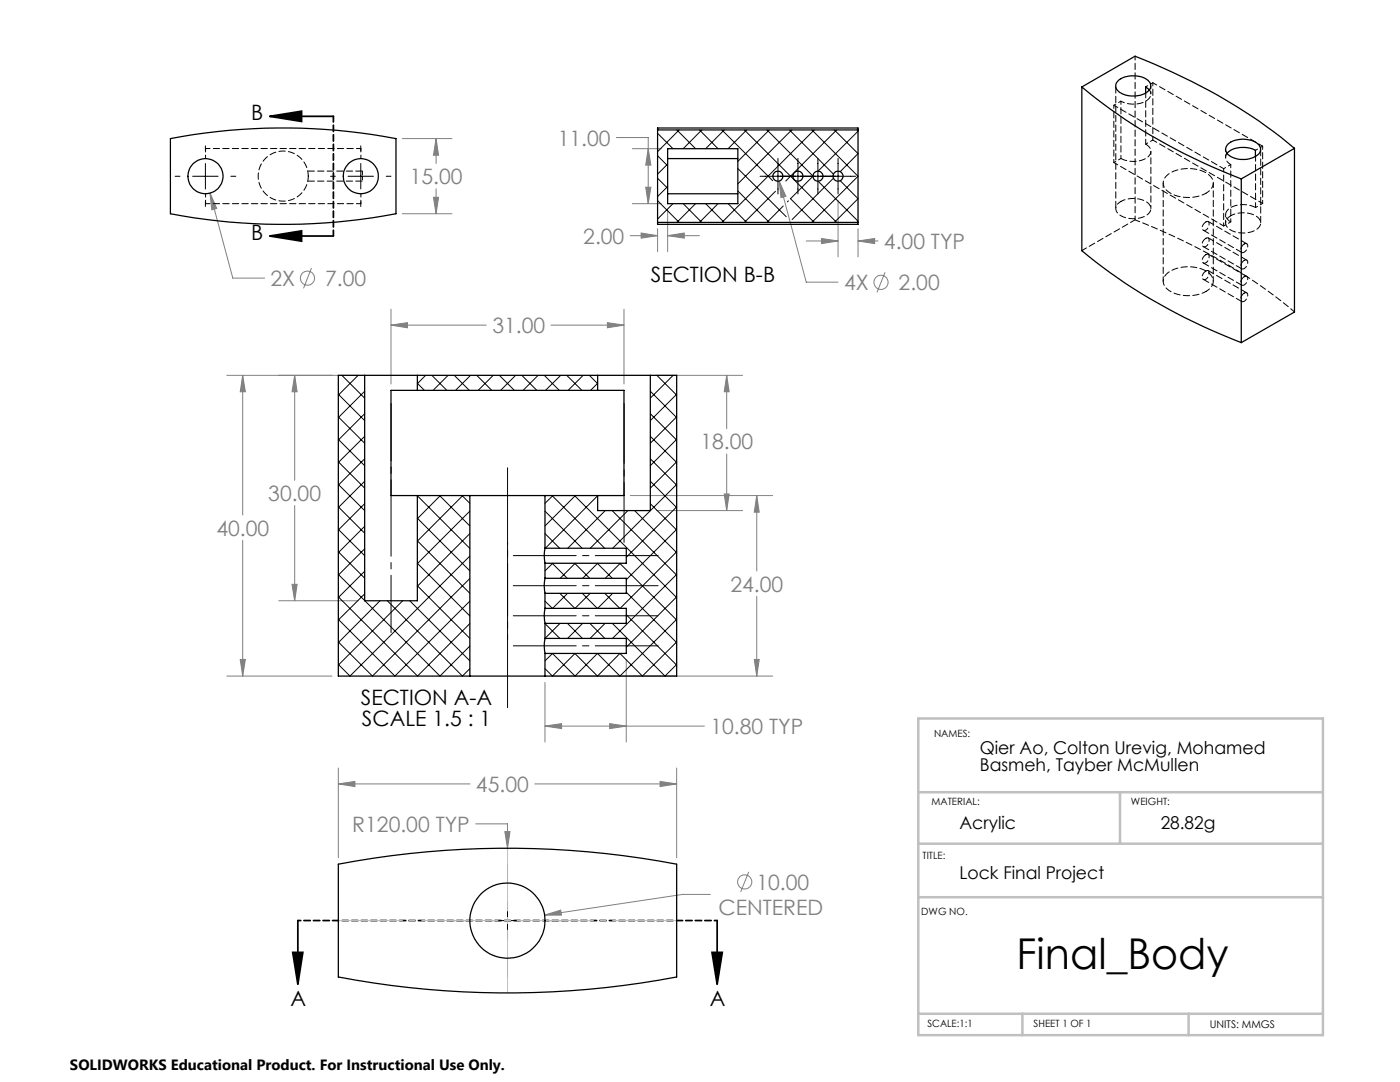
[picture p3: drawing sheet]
<svg xmlns="http://www.w3.org/2000/svg" width="279mm" height="216mm" viewBox="0 0 279 216" stroke-linecap="round" stroke-linejoin="round" font-family="sans-serif">
<g fill="none" stroke="#808080" stroke-width=".2">
<path d="M41.9 38.5l1.4 3.1-1 .3zM41.9 38.5l4.6 17h6.3M80.3 27.7h9.9M86.5 39.4h1l-.5 3.3zM87 27.7l.5 3.3h-1zM87 27.7v4.9M87 37.7v5M123 27.4h6.4v13.2M126.2 29.7h5.8M128.9 37.4h1l-.5 3.2zM129.4 29.7l.5 3.2h-1zM155.5 36.1l1.3 3.1-.9 .2z"/>
<path d="M155.5 36.1l5.4 20.2h6.4M167.3 40v11.3M62.2 53.5l-1.6 4M80.3 42.7h9.9M125.8 47h5.4M126.2 40.6h5.8M128 46.5l3.2 .5-3.2 .5zM131.2 45.6v4.6M133.2 47l3.4-.5v1zM133.2 41.9v8.3M133.2 47h6.4M160.9 48.1h6.4"/>
<path d="M163.9 47.6l3.4 .5-3.4 .5zM171.2 48.1l3.4-.5v1zM171.2 45.6v5.7M171.2 48.1h4M176.6 54.3l-1.6 4M45.3 74.9h26.2M48.4 74.9l.6 3.3h-1.1zM48.4 74.9v27.9M58.8 74.9l.5 3.3h-1zM58.8 74.9v20.9M78 64.9l3.3-.5v1zM78 61.7v14.9"/>
<path d="M78 64.9h19M110 64.9h14.5M121.2 64.4l3.3 .5-3.3 .5zM124.5 61.7v14.9M131.1 74.9h17.1M145 74.9l.5 3.3h-1zM145 74.9v10.6M125.8 98.9h28.4M144.5 98.6h1l-.5 3.3zM145 90.6v11.3M151 98.9l.5 3.3h-1zM151 98.9v15"/>
<path d="M48.4 107.8v27.1M55.6 119.9h15.9M58.3 116.6h1l-.5 3.3zM58.8 100.9v19M131.1 101.9h17.1M151 119v15.9M45.3 134.9h21M47.9 131.6h1.1l-.6 3.3zM108.8 136.2v11.9M110 134.9h44.2M125 131.7v16.4M150.5 131.6h1l-.5 3.3z"/>
<path d="M67.5 156.4l3.3-.5v1.1zM67.5 153.2v18M67.5 156.4h26.3M106.7 156.4h28.3M108.8 144.9l3.3-.5v1zM108.8 144.9h31.8M121.7 144.4l3.3 .5-3.3 .5zM131.7 155.9l3.3 .5-3.3 .6zM135 153.2v18M94.9 164.4h6.4v4.9M100.8 165.9h1l-.5 3.4zM141.8 178.5h-5.6l-27.5 4.1"/>
<path d="M149.4 174l-1.6 4M108.7 182.6l3.2-1 .1 1z"/>
<circle cx="61.4" cy="55.5" r="1.4"/>
<circle cx="175.8" cy="56.3" r="1.42"/>
<circle cx="148.6" cy="176" r="1.41"/>
</g>
<path d="M53.8 23.2l6.4-1v2zM53.8 23.2h12.7M53.8 47.1l6.4-1v2zM53.8 47.1h12.7M58.4 190h2l-1 6.4zM59.4 183.7v12.7M142.1 190h2l-1 6.4zM143.1 183.7v12.7" fill="none" stroke="#000" stroke-width=".35"/>
<path d="M78 126.2v-45.7" fill="none" stroke="#000" stroke-width=".2" stroke-dasharray="15.2 1.3 1.3 1.3" stroke-dashoffset="3.8"/>
<path d="M124.5 80.5v27.7" fill="none" stroke="#000" stroke-width=".2" stroke-dasharray="15.2 1.3 1.3 1.3" stroke-dashoffset="3.3"/>
<path d="M131.3 110.9h-28.9M131.3 116.9h-28.9M131.3 122.9h-28.9M131.3 128.9h-28.9" fill="none" stroke="#000" stroke-width=".2" stroke-dasharray="15.2 1.3 1.3 1.3" stroke-dashoffset="2.7"/>
<path d="M101.3 108.3v32.9" fill="none" stroke="#000" stroke-width=".2" stroke-dasharray="15.2 1.3 1.3 1.3" stroke-dashoffset=".7"/>
<path d="M101.3 92.5v36" fill="none" stroke="#000" stroke-width=".2" stroke-dasharray="15.2 1.3 1.3 1.3" stroke-dashoffset="-.8"/>
<g fill="none" stroke="#000" stroke-width=".2">
<path d="M35 35.2h.9M38.5 35.2h5M41 29.1v1M41 32.6v5.1M46.1 35.2h1M66 35.2h.9M69.5 35.2h5M72 29.1v1M72 32.6v5.1M77.1 35.2h.9M151.7 35.2h19.1M155.3 31.6v7.1"/>
<path d="M159.2 31.6v7.1M163.2 31.6v7.1M167.3 31.6v7.1M41 40.3v.9M72 40.3v.9M101.3 172.4v3.7M101.3 179.9v7.6M90 183.7h3.7M97.5 183.7h7.6M101.3 191.3v3.7M108.9 183.7h3.7"/>
</g>
<path d="M143.1 183.7h-83.7" fill="none" stroke="#000" stroke-width=".35" stroke-dasharray="1.3 .6" stroke-dashoffset=".7"/>
<path d="M66.5 23.2v23.9" fill="none" stroke="#000" stroke-width=".35" stroke-dasharray="1.3 .6" stroke-dashoffset=".1"/>
<path d="M101.3 169.2v28.9" fill="none" stroke="#c0c0c0" stroke-width=".2" stroke-dasharray="15.2 1.3 1.3 1.3" stroke-dashoffset="2.7"/>
<path d="M67.5 183.7h67.5" fill="none" stroke="#c0c0c0" stroke-width=".2" stroke-dasharray="15.2 1.3 1.3 1.3" stroke-dashoffset="2.4"/>
<path d="M183.3 143.4h80.7v63.2h-80.7zM183.3 158.1h80.5M223.5 158.1v10.2M183.3 168.3h80.5M183.3 179h80.7M183.3 202.3h80.7M204 202.3v4.3M237.2 202.3v4.3" fill="none" stroke="#c0c0c0" stroke-width=".5"/>
<path d="M142.1 190h2l-1 6.4zM58.4 190h2l-1 6.4zM53.8 23.2l6.4-1v2zM53.8 47.1l6.4-1v2z" fill="#000"/>
<path d="M108.7 182.6h3.3l-.1-1zM67.5 156.4l3.3-.5v1.1zM131.7 155.9l3.3 .5-3.3 .6zM100.8 165.9l.5 3.4 .5-3.4zM145 74.9l.5 3.3h-1zM144.5 98.6h1l-.5 3.3zM58.8 74.9l.5 3.3h-1zM58.3 116.6h1l-.5 3.3zM151 98.9l.5 3.3h-1zM150.5 131.6h1l-.5 3.3zM78 64.9l3.3-.5v1zM121.2 64.4l3.3 .5-3.3 .5zM108.8 144.9l3.3-.5v1zM121.7 144.4l3.3 .5-3.3 .5zM48.4 74.9l.6 3.3h-1.1zM47.9 131.6h1.1l-.6 3.3zM41.9 38.5l.4 3.4 1-.3zM86.5 39.4h1l-.5 3.3zM87 27.7l.5 3.3h-1zM163.9 47.6l3.4 .5-3.4 .5zM171.2 48.1l3.4-.5v1zM155.5 36.1l.4 3.3 .9-.2zM133.2 47l3.4-.5v1zM128 46.5l3.2 .5-3.2 .5zM129.4 29.7l.5 3.2h-1zM128.9 37.4h1l-.5 3.2z" fill="#808080"/>
<g fill="none" stroke="#000" stroke-width=".25">
<path d="M215.9 17.4a112.1 112.1 0 0 0 31.8 18.3M215.9 17.4v32.6a112.1 112.1 0 0 0 31.8 18.4M215.9 17.4l10.6-6.2a112.4 112.4 0 0 1 31.8 18.4M223.2 16.1a5.1 5.1 0 0 1 6.1 .2 1.45 1.45 0 0 1-.7 2.3 5 5 0 0 1-5.6-.6 1.34 1.34 0 0 1 .2-1.9zM229.4 18l-.8-.6v1.2M34 27.7a120.4 120.4 0 0 1 45 0v15a120.4 120.4 0 0 1-45 0zM131.2 25.9v-.4h40v.4M131.2 25.9h40M131.2 25.9v18.5M133.2 29.7h14v10.9h-14zM133.2 31.6h14M133.2 38.7h14"/>
<path d="M171.2 25.9v18.5M244.9 30.6a4.9 4.9 0 0 1 5.6-.6v1.2M245.1 28.7a5 5 0 0 1 6.1 .2 1.54 1.54 0 0 1-.9 2.5 4.8 4.8 0 0 1-5.5-.9 1.36 1.36 0 0 1 .3-1.8zM247.7 35.7v32.7M258.3 29.6l-10.6 6.1M258.3 29.6v32.7l-10.6 6.1M131.2 44.4v.4h40v-.4M131.2 44.4h40M72.8 74.9h10.5M72.8 74.9h-5.3v60h26.3M72.8 74.9v45h10.5v-21M83.3 77.9h-5.3v21h5.3"/>
<path d="M83.3 77.9h36M83.3 74.9v3M83.3 74.9h36M119.3 77.9h5.2v21h-5.2M119.3 74.9h10.5M119.3 74.9v3M129.8 74.9h5.2v60h-26.2M129.8 74.9v27h-10.5v-3M83.3 98.9h10.5M93.8 98.9h15M93.8 98.9v36M108.8 98.9v10.5"/>
<path d="M108.8 98.9h10.5M108.8 109.4l-.2 1.2 .2 1.8M108.8 115.4l-.2 1.2 .2 1.8M108.8 112.4v3M108.8 118.4v3M108.8 109.4h16.2v3h-16.2M108.8 115.4h16.2v3h-16.2M93.8 134.9h15M108.8 121.4l-.2 1.2 .2 1.8M108.8 127.4l-.2 1.2 .2 1.8M108.8 124.4v3M108.8 130.4v4.5"/>
<path d="M108.8 121.4h16.2v3h-16.2M108.8 127.4h16.2v3h-16.2M67.5 172.4a180.6 180.6 0 0 1 67.5 0v22.5a180.6 180.6 0 0 1-67.5 0z"/>
<circle cx="41" cy="35.2" r="3.5"/>
<circle cx="72" cy="35.2" r="3.5"/>
<circle cx="155.2" cy="35.2" r="1.01"/>
<circle cx="159.3" cy="35.2" r="1"/>
<circle cx="163.2" cy="35.2" r="1"/>
<circle cx="167.2" cy="35.2" r="1.01"/>
<circle cx="101.3" cy="183.7" r="7.5"/>
</g>
<g fill="none" stroke="#000" stroke-width=".2">
<path d="M131.2 35.6l2 2M131.2 31.1l2 2M131.2 26.6l3.1 3.1M133.2 32.7l-2 2M133.2 37.2l-2 2M135.1 25.9l3.7 3.8M135.5 25.9l-4.3 4.4M139.6 25.9l3.7 3.8M140.1 25.9l-3.8 3.8M144.1 25.9l10.1 10.2M144.5 25.9l-3.7 3.8M147.2 38.1l6.3 6.3"/>
<path d="M147.2 33.6l9.7 9.7M148.6 25.9l18.4 18.5M149 25.9l-3.7 3.8M153.1 25.9l9.1 9.2M153.5 25.9l-6.3 6.3M154.8 38.2l-6.2 6.2M157.6 25.9l8.7 8.8M157.7 39.6l4.8 4.8M158 25.9l-10.8 10.8M162 25.9l9.2 9.3-9.2 9.2M162.2 35.2l-4.4 4.5M162.5 25.9l-18.4 18.5"/>
<path d="M163.3 36.2l7.9 7.9-.2 .3M166.3 35.6l-8.2 8.2M166.5 25.9l4.7 4.8-3.5 3.6M167 25.9l-10.2 10.2M167.7 36.1l3.5 3.6-4.7 4.7M171 25.9l.2 .3-7.9 7.9M131.2 40l4.3 4.4M134.3 40.6l-3.1 3.1M136.3 40.6l3.8 3.8M138.8 40.6l-3.7 3.8M140.8 40.6l3.7 3.8M143.3 40.6l-3.7 3.8"/>
<path d="M145.3 40.6l3.7 3.8M156.3 41.1l-3.2 3.3M157.3 40.1l-.2 .2M67.5 78.7l5.3 5.2M68.2 74.9l4.6 4.5M71.5 74.9l-4 3.9M72.7 74.9l.1 .1M72.8 78.1l-5.3 5.2M83.3 76.5l1.4 1.4M84.9 74.9l-1.6 1.7M86.2 74.9l3 3M89.4 74.9l-3 3"/>
<path d="M90.7 74.9l3 3M93.9 74.9l-3 3M95.1 74.9l3 3M98.4 74.9l-3 3M99.7 74.9l3 3M102.9 74.9l-3 3M104.1 74.9l3 3M107.4 74.9l-3 3M108.6 74.9l3 3M111.9 74.9l-3 3M113.1 74.9l3 3M116.4 74.9l-3 3"/>
<path d="M117.6 74.9l1.7 1.7M119.3 76.5l-1.4 1.4M129.8 78.1l5.2 5.2M129.9 74.9l-.1 .1M131.1 74.9l3.9 3.9M134.3 74.9l-4.5 4.5M135 78.7l-5.2 5.2M67.5 96.7l5.3 5.2M67.5 92.1l5.3 5.3M67.5 87.7l5.3 5.2M67.5 83.2l5.3 5.2M72.8 91.5l-5.3 5.3"/>
<path d="M72.8 96l-5.3 5.3M72.8 82.5l-5.3 5.3M72.8 87.1l-5.3 5.2M83.3 98.9l10.5 10.5M83.4 98.9l-.1 .1M87.7 98.9l6.1 6.1M87.9 98.9l-4.6 4.6M92.2 98.9l1.6 1.5M92.4 98.9l-9.1 9.1M110.2 98.9l10.5 10.5M110.3 98.9l-1.5 1.5M114.7 98.9l20.3 20.3"/>
<path d="M114.8 98.9l-6 6.1M119.2 98.9l.1 .1M119.3 98.9l-10.5 10.5M129.8 96l5.2 5.3M129.8 91.5l5.2 5.3M129.8 87.1l5.2 5.2M129.8 82.5l5.2 5.3M135 83.2l-5.2 5.2M135 87.7l-5.2 5.2M135 92.1l-5.2 5.3M135 96.7l-12.7 12.7M67.5 119.1l15.8 15.8 10.5-10.5"/>
<path d="M67.5 114.6l5.3 5.2M67.5 110.1l5.3 5.3M67.5 105.6l5.3 5.3M67.5 101.1l5.3 5.3M72.8 100.5l-5.3 5.3M72.8 105l-5.3 5.3M72.8 109.5l-5.3 5.3M72.8 114l-5.3 5.2M72.8 118.5l-5.3 5.2M72.8 119.9l15 15 6-6M75.8 119.9l-8.3 8.3M77.3 119.9l15 15 1.5-1.5"/>
<path d="M80.4 119.9l-12.9 12.8M81.8 119.9l12 12M83.3 116.9l10.5 10.5M83.3 112.4l10.5 10.5M83.3 107.9l10.5 10.5M83.3 103.4l10.5 10.5M93.8 102l-10.5 10.5M93.8 115.4l-19.5 19.5-6.8-6.8M93.8 119.9l-15 15-11.3-11.3M93.8 106.5l-10.5 10.5M93.8 110.9l-23.9 24-2.4-2.3M108.8 118.4h.1"/>
<path d="M108.8 106.5l2.9 2.9M108.8 102l7.4 7.4M110.2 112.4l3 3M110.3 112.4l-1.5 1.5M111.7 118.4l3 3M113.3 118.4l-3 3-1.5-1.5M114.7 112.4l3 3M114.8 112.4l-3 3M116.2 118.4l3 3M117.8 118.4l-3 3M119.2 112.4l3 3M119.3 112.4l-3 3"/>
<path d="M120.7 118.4l3 3M120.8 101.9l-7.5 7.5M122.2 101.9l12.8 12.9M122.3 118.4l-3 3M123.7 112.4l11.3 11.3M123.8 112.4l-3 3M125 118.2l10 10M125.3 101.9l-7.5 7.5M126.6 101.9l8.4 8.4M129.8 100.5l5.2 5.3M135 101.1l-10 10.1M135 105.6l-10 10.1"/>
<path d="M135 110.1l-11.2 11.3M135 114.6l-12.8 12.8M135 119.1l-10 10.1M108.8 124.4l2.9 3M111.8 124.4l-3 3M113.2 124.4l3 3M114.8 130.4l-4.6 4.5-1.4-1.5M116.3 124.4l-3 3M117.7 124.4l3 3M120.8 124.4l-3 3M122.2 124.4l10.5 10.5 2.3-2.3M125 122.7l10 10"/>
<path d="M135 123.6l-11.3 11.3-4.5-4.5-4.4 4.5-4.5-4.5-1.5 1.5M135 128.1l-6.8 6.8-4.5-4.5-4.5 4.5-4.5-4.5"/>
</g>
<path d="M41 31.6v-2M72 31.6v-2M222.3 32.4v-11.4M223.7 20.2v11.4M230.1 27.9v-11.4M245.6 32.8v11.5M41 40.6v-2M72 40.6v-2M229.7 41.6v-11.4M244.2 45.1v-11.4M252 40.6v-11.4" fill="none" stroke="#000" stroke-width=".2" stroke-dasharray="1.3 .6" stroke-dashoffset=".6"/>
<path d="M230.1 16.5l21.9 12.7M41 29.6h31M222.3 21l21.9 12.7M222.3 32.4l21.9 12.7M230.1 27.9l21.9 12.7M232.1 36.5v19.6M240.7 38.6a7.3 7.3 0 0 1-8-.7 2.02 2.02 0 0 1 .7-3.3 7.4 7.4 0 0 1 8.1 .5 2.07 2.07 0 0 1-.8 3.5M41 40.6h31M223.7 40.2a1.51 1.51 0 0 0-1 1.4 1.51 1.51 0 0 0 1 1.5 4.9 4.9 0 0 0 5.8-.8 1.57 1.57 0 0 0-1.1-2.3 5.5 5.5 0 0 0-4.7 .2M240.7 58.2a7.3 7.3 0 0 1-8-.8 2.02 2.02 0 0 1 .7-3.2 7.4 7.4 0 0 1 8.1 .5 2.07 2.07 0 0 1-.8 3.5M242.1 56.1v-19.6M245.6 43a1.51 1.51 0 0 0-1 1.5 1.51 1.51 0 0 0 1 1.4 4.9 4.9 0 0 0 5.8-.8 1.57 1.57 0 0 0-1.1-2.2 5.5 5.5 0 0 0-4.7 .1" fill="none" stroke="#000" stroke-width=".2" stroke-dasharray="1.3 .6" stroke-dashoffset=".4"/>
<path d="M61.5 35.1a5 5 0 0 1-7.3 4.4 5 5 0 0 1-.4-8.5 5 5 0 0 1 7.7 3.7v.4M244.9 30.6a1.45 1.45 0 0 0 .7 2.2M215.9 50l10.6-6.1" fill="none" stroke="#000" stroke-width=".2" stroke-dasharray="1.3 .6" stroke-dashoffset=".2"/>
<path d="M226.5 11.2v32.7M72.3 35.1v1M72.3 34.1v1M223.7 20.2a4.9 4.9 0 0 0 5.8-.8l.2-.6-.3-.9" fill="none" stroke="#000" stroke-width=".2" stroke-dasharray="1.3 .6" stroke-dashoffset=".5"/>
<path d="M61.4 36.1h10.9M72.3 34.1h-10.9" fill="none" stroke="#000" stroke-width=".2" stroke-dasharray="1.3 .6" stroke-dashoffset="-.1"/>
<g fill="none" stroke="#000" stroke-width=".2" stroke-dasharray="1.3 .6">
<path d="M223.7 31.6a4.9 4.9 0 0 0 5.8-.7 1.49 1.49 0 0 0-.8-2.1M240.1 45.9l7.7 4.5M240.1 49.2l7.7 4.4M240.1 52.5l7.7 4.4M240.1 55.7l7.7 4.5M240.7 54.1l.4-.1a1.18 1.18 0 0 1-.8 1.8 .78 .78 0 0 1 0-1.4l.4-.3M240.7 50.8l.4-.1a1.18 1.18 0 0 1-.8 1.8 .78 .78 0 0 1 0-1.3l.4-.4M240.7 47.5l.4-.1a1.18 1.18 0 0 1-.8 1.9 .78 .78 0 0 1 0-1.4l.4-.4M240.7 44.3l.4-.1a1.18 1.18 0 0 1-.8 1.8 .78 .78 0 0 1 0-1.4l.4-.3M248.3 48.7a1.09 1.09 0 0 0-.4 1.7 1.21 1.21 0 0 0 .9-1.7h-.5M248.3 51.9a1.09 1.09 0 0 0-.4 1.8 1.21 1.21 0 0 0 .9-1.8h-.5M248.3 55.2a1.09 1.09 0 0 0-.4 1.7 1.21 1.21 0 0 0 .9-1.7h-.5"/>
<path d="M248.3 58.5a1.09 1.09 0 0 0-.4 1.7 1.21 1.21 0 0 0 .9-1.8l-.5 .1M248.8 48.6l-7.7-4.4M248.8 51.9l-7.7-4.4M248.8 55.2l-7.7-4.5M248.8 58.4l-7.7-4.4M250.6 41.4a4.9 4.9 0 0 0-5.8 .8 1.49 1.49 0 0 0 .8 2.1M251.6 44.5v-14.7"/>
</g>
<path d="M228.7 28.8v-10.2M250.6 41.4v-10.2M258.4 62.2a112.1 112.1 0 0 0-31.9-18.3" fill="none" stroke="#000" stroke-width=".2" stroke-dasharray="1.3 .6" stroke-dashoffset=".3"/>
<path d="M228.7 17.3l1.4-.8M229.7 18.8v-1.7M222.3 32.4l1.4-.8M222.3 21l1.4-.8M228.7 28.8l1.4-.9M244.2 33.7l1.4-.9M244.6 29.8v1.6M250.6 30l1.4-.8M244.2 45.1l1.4-.8M244.6 42.8v1.7M250.6 41.4l1.4-.8" fill="none" stroke="#000" stroke-width=".2" stroke-dasharray="1.3 .6" stroke-dashoffset=".8"/>
<path d="M222.7 17.1v24.5" fill="none" stroke="#000" stroke-width=".2" stroke-dasharray="1.3 .6" stroke-dashoffset="-.2"/>
<text font-size="8.5" x="202.9" y="193.3">Final_Body</text>
<g font-size="4.2">
<text x="50.1" y="24">B</text>
<text x="50.1" y="47.8">B</text>
<text x="129.9" y="56.3">SECTION B-B</text>
<text x="72" y="140.7">SECTION A-A</text>
<text x="72.2" y="144.9">SCALE 1.5 : 1</text>
<text x="58" y="200.6">A</text>
<text x="141.7" y="200.6">A</text>
</g>
<g font-size="4.2" fill="#808080">
<text x="111.3" y="29">11.00</text>
<text x="81.8" y="36.7">15.00</text>
<text x="116.4" y="48.6">2.00</text>
<text x="176.4" y="49.7">4.00 TYP</text>
<text x="54" y="57">2X</text>
<text x="64.9" y="57">7.00</text>
<text x="168.5" y="57.9">4X</text>
<text x="179.3" y="57.9">2.00</text>
<text x="98.3" y="66.5">31.00</text>
<text x="139.8" y="89.7">18.00</text>
<text x="53.5" y="100">30.00</text>
<text x="43.2" y="106.9">40.00</text>
<text x="145.8" y="118.1">24.00</text>
<text x="141.8" y="146.5">10.80 TYP</text>
<text x="95" y="158">45.00</text>
<text x="70.3" y="166">R120.00 TYP</text>
<text x="151" y="177.5">10.00</text>
<text x="143.4" y="182.6">CENTERED</text>
</g>
<g font-size="3.5">
<text x="195.5" y="150.4">Qier Ao, Colton Urevig, Mohamed</text>
<text x="195.5" y="153.9">Basmeh, Tayber McMullen</text>
<text x="191.5" y="165.5">Acrylic</text>
<text x="231.6" y="165.5">28.82g</text>
<text x="191.5" y="175.3">Lock Final Project</text>
</g>
<text font-size="3" x="14" y="213.5">SOLIDWORKS Educational Product. For Instructional Use Only.</text>
<text font-size="2.1" x="241.4" y="205">UNITS: MMGS</text>
<g font-size="2">
<text x="186.4" y="147.1">NAMES:</text>
<text x="185.9" y="160.7">MATERIAL:</text>
<text x="225.7" y="160.7">WEIGHT:</text>
<text x="184.1" y="171.5">TITLE:</text>
<text x="183.9" y="182.6">DWG NO.</text>
<text x="185.1" y="205">SCALE:1:1</text>
<text x="206.3" y="205">SHEET 1 OF 1</text>
</g>
</svg>
